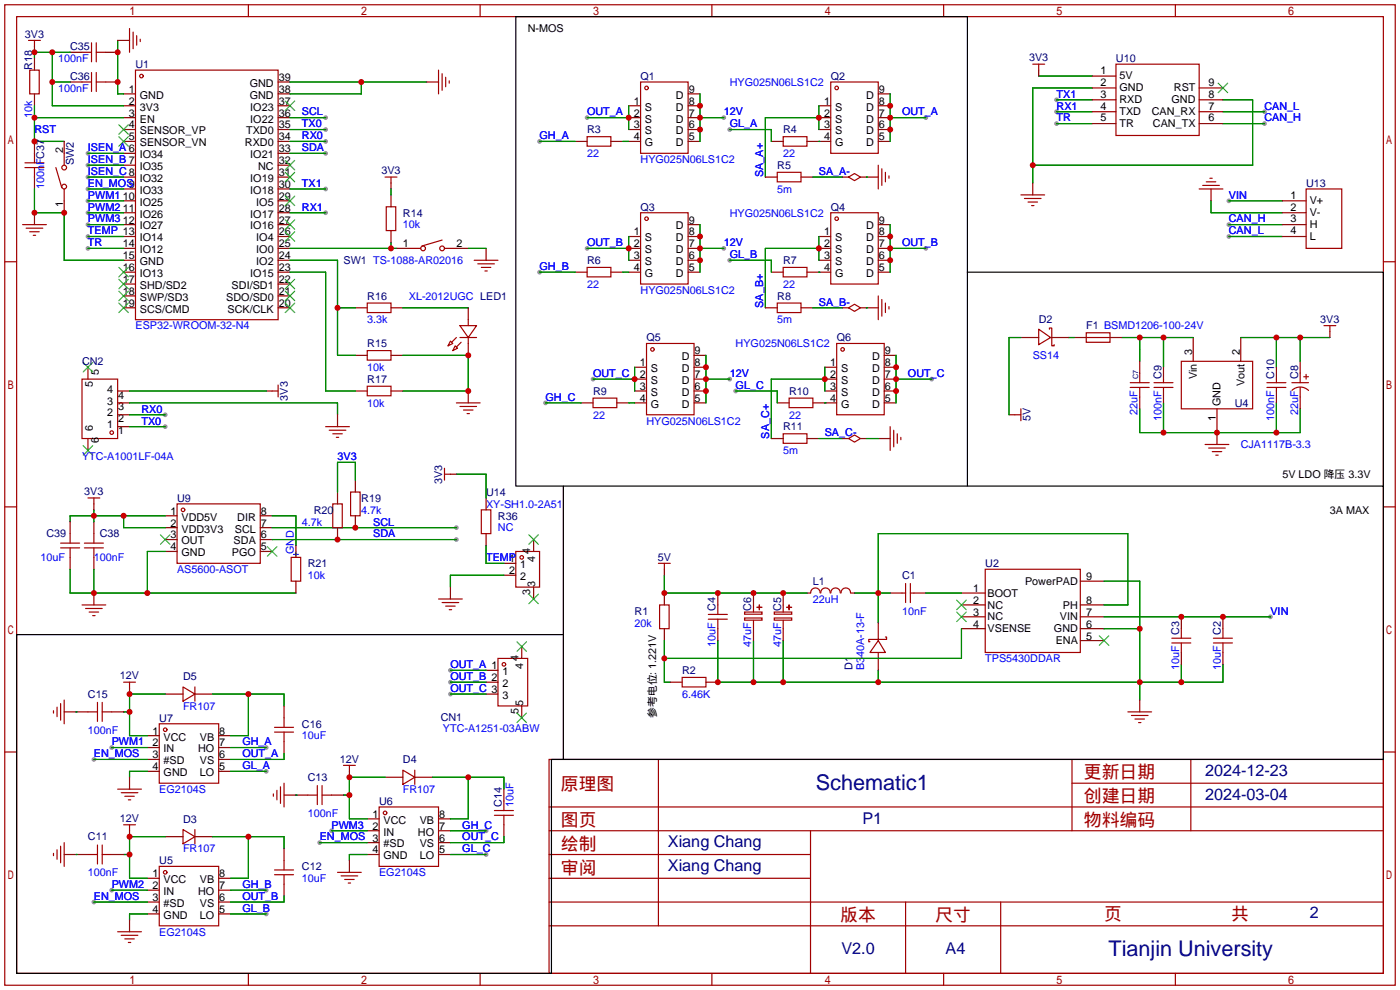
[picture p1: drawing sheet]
<svg xmlns="http://www.w3.org/2000/svg" width="299mm" height="212mm" viewBox="0 0 299 212" stroke-linecap="round" stroke-linejoin="round" font-family="sans-serif">
<g fill="#999">
<circle cx="271.5" cy="131.8" r=".51"/>
<circle cx="56.9" cy="190.2" r=".51"/>
<circle cx="56.9" cy="159.8" r=".51"/>
<circle cx="103.9" cy="177.5" r=".51"/>
<circle cx="56.9" cy="164.8" r=".51"/>
<circle cx="56.9" cy="195.3" r=".51"/>
<circle cx="103.9" cy="182.6" r=".51"/>
<circle cx="154.7" cy="25.1" r=".51"/>
<circle cx="197.9" cy="25.1" r=".51"/>
<circle cx="125.5" cy="25.1" r=".51"/>
<circle cx="115.3" cy="30.2" r=".51"/>
<circle cx="156" cy="27.7" r=".51"/>
<circle cx="154.7" cy="53.1" r=".51"/>
<circle cx="197.9" cy="53.1" r=".51"/>
<circle cx="125.5" cy="53.1" r=".51"/>
<circle cx="115.3" cy="58.2" r=".51"/>
<circle cx="156" cy="55.6" r=".51"/>
<circle cx="156" cy="81" r=".51"/>
<circle cx="199.1" cy="81" r=".51"/>
<circle cx="126.7" cy="81" r=".51"/>
<circle cx="116.6" cy="86.1" r=".51"/>
<circle cx="157.2" cy="83.6" r=".51"/>
<circle cx="96.3" cy="143.3" r=".51"/>
<circle cx="96.3" cy="145.8" r=".51"/>
<circle cx="96.3" cy="148.3" r=".51"/>
<circle cx="18.8" cy="37.8" r=".51"/>
<circle cx="18.8" cy="35.3" r=".51"/>
<circle cx="18.8" cy="32.8" r=".51"/>
<circle cx="20.1" cy="162.3" r=".51"/>
<circle cx="20.1" cy="192.8" r=".51"/>
<circle cx="68.3" cy="180.1" r=".51"/>
<circle cx="18.8" cy="40.4" r=".51"/>
<circle cx="18.8" cy="42.9" r=".51"/>
<circle cx="18.8" cy="45.5" r=".51"/>
<circle cx="18.8" cy="48" r=".51"/>
<circle cx="23.9" cy="159.8" r=".51"/>
<circle cx="23.9" cy="190.2" r=".51"/>
<circle cx="70.9" cy="177.5" r=".51"/>
<circle cx="69.6" cy="30.2" r=".51"/>
<circle cx="69.6" cy="27.7" r=".51"/>
<circle cx="69.6" cy="25.1" r=".51"/>
<circle cx="69.6" cy="32.8" r=".51"/>
<circle cx="97.5" cy="112.8" r=".51"/>
<circle cx="97.5" cy="115.3" r=".51"/>
<circle cx="69.6" cy="45.5" r=".51"/>
<circle cx="69.6" cy="40.4" r=".51"/>
<circle cx="18.8" cy="53.1" r=".51"/>
<circle cx="35.3" cy="88.6" r=".51"/>
<circle cx="35.3" cy="91.2" r=".51"/>
<circle cx="18.8" cy="50.5" r=".51"/>
<circle cx="262.6" cy="42.9" r=".51"/>
<circle cx="262.6" cy="50.5" r=".51"/>
<circle cx="262.6" cy="48" r=".51"/>
<circle cx="270.3" cy="23.9" r=".51"/>
<circle cx="270.3" cy="26.4" r=".51"/>
<circle cx="225.8" cy="21.3" r=".51"/>
<circle cx="225.8" cy="23.9" r=".51"/>
<circle cx="225.8" cy="26.4" r=".51"/>
</g>
<g fill="none" stroke="#a10000" stroke-width=".25">
<path d="M1 1h297.2v209.6h-297.2zM3.6 3.6h292.1v204.4h-292.1zM6.1 8.6h2.5M6.3 15h2.1v5.1h-2.1zM7.4 8.6v1.3M17.5 11.2h2.1M17.5 17.5h2.1M19.6 9.1v4.1M19.6 15.5v4.1M20.6 11.2h2M20.6 9.1v4.1M20.6 15.5v4.1"/>
<path d="M20.6 17.5h2M27.7 6.1v5.1M28.4 6.9v3.5M29 15h30.4v53.3h-30.4zM29.2 7.6v2.1M30 8.4v.5M53.1 1v2.6M93.7 15v5.1M94.5 15.7v3.6M95.2 16.5v2M96 17.3v.5M102.6 1v2.6"/>
<path d="M136.9 17.5h10.2v15.3h-10.2zM152.1 1v2.6M177.5 17.5h10.2v15.3h-10.2zM201.7 1v2.6M220.7 13.7h2.6M222 13.7v1.3M238.5 13.7h17.8v15.3h-17.8zM251.2 1v2.6M5.3 35.8h4.1M5.3 34.8h4.1M7.4 32.8v2M7.4 35.8v2"/>
<path d="M11.9 35.8l1.3 4.3M13.7 32.8v2.5M82.3 37.8h2.5M83.6 37.8v1.3M125.5 29.2h5.1v2h-5.1zM166.1 36.8h5.1v2.1h-5.1zM167.4 29.2h5.1v2h-5.1zM181.4 37.8l1.2-.7 1.3 .7-1.3 .8zM187.7 35.3v5.1M188.5 36.1v3.5M189.2 36.8v2.1M190 37.6v.5"/>
<path d="M257 39.6h3.6M257.8 38.9h2M258.6 38.1h.5M1 55.9h2.6M4.8 48h5.1M5.6 48.8h3.5M6.3 49.5h2.1M7.1 50.3h.5M13.7 40.4v2.5M82.5 44.2h2.1v5.1h-2.1zM87.4 53.1h2.5M94.5 51.3l-4.3 1.3"/>
<path d="M95 53.1h2.5M101.3 55.6h5.1M102.1 56.4h3.6M102.9 57.2h2M103.6 57.9h.5M125.5 57.2h5.1v2h-5.1zM136.9 45.5h10.2v15.2h-10.2zM167.4 57.2h5.1v2h-5.1zM177.5 45.5h10.2v15.2h-10.2zM218.2 41.7h5.1M218.9 42.4h3.6M219.7 43.2h2"/>
<path d="M220.5 43.9h.5M256.3 40.4h5.1M279.1 40.4h7.7v12.7h-7.7zM295.7 55.9h2.5M78.5 74.9h5.1v2.1h-5.1zM78.5 64.8h5.1v2h-5.1zM96.3 72.9l.5 .5-1 .5zM97.3 73.9l.5 .5-1 .5zM97.5 72.1l-1 1.1M98.3 69.6h3.6l-1.8 2.5zM98.3 72.1h3.6M98.6 73.2l-1.1 1"/>
<path d="M100.1 68.3v1.3M100.1 72.1v1.3M138.2 73.4h10.1v15.2h-10.1zM166.1 64.8h5.1v2h-5.1zM178.8 73.4h10.2v15.2h-10.2zM181.4 65.8l1.2-.8 1.3 .8-1.3 .7zM187.7 63.2v5.1M188.5 64v3.6M189.2 64.8v2M190 65.5v.5M222 70.4l2.5 1.7-2.5 1.6zM224.3 70.4v-.3h.5v3.8h.5v-.2"/>
<path d="M232.2 71.1h5v2.1h-5zM232.2 72.1h5M243.6 79.8v2M252.5 77.2h15.2v10.2h-15.2zM277.9 79.8v2M283 69.6h2.5M284.2 69.6v1.3M17.5 81h7.6v12.7h-7.6zM58.2 83.6h1.2M59.4 82.3v2.5M69.6 91.2h5.1M70.4 91.9h3.5"/>
<path d="M71.1 92.7h2.1M71.9 93.5h.5M78.5 82.5h5.1v2.1h-5.1zM97.5 86.1h5.1M98.3 86.9h3.6M99.1 87.6h2M99.8 88.4h.5M126.7 85.1h5.1v2h-5.1zM167.4 92.7h5.1v2h-5.1zM168.7 85.1h5v2h-5zM181.4 93.7l1.2-.7 1.3 .7-1.3 .8zM190.2 91.2v5.1"/>
<path d="M191 91.9v3.6M191.8 92.7v2M192.5 93.5v.5M216.9 88.6h1.3M218.2 87.4v2.5M241.6 81.8h4M241.6 82.8h4M243.6 82.8v2M246.6 81.8h4.1M246.6 82.8h4.1M248.7 81v.8M248.7 82.8v.8"/>
<path d="M257.6 95h5M258.3 95.8h3.6M259.1 96.5h2M259.8 97.3h.5M270.8 81.8h4M270.8 82.8h4M272.8 81v.8M272.8 82.8v.8M276.1 81.8h3.6M276.1 83.4a2.54 2.54 0 0 1 3.6 0M277.9 82.8v2M278.6 80.5h1.1"/>
<path d="M279.1 80v1M1 108.3h2.6M13 117.1h4M13 116.1h4M15 114v2.1M15 117.1v2M18 117.1h4.1M18 116.1h4.1M18.8 106.4h2.5M20.1 106.4v1.3M20.1 114v2.1M20.1 117.1v2"/>
<path d="M37.8 107.7h17.8v12.7h-17.8zM62.2 119.1h2.1v5.1h-2.1zM71.1 107.7h2.1v5.1h-2.1zM74.9 105.2h2.1v5h-2.1zM95 100.1v2.5M95 101.3h1.3M102.9 109h2v5h-2zM110.2 117.9h5.1v7.6h-5.1zM295.7 108.3h2.5M17.5 129.3h5.1M18.3 130h3.5M19 130.8h2.1"/>
<path d="M19.8 131.6h.5M93.7 128h5.1M94.5 128.8h3.5M95.2 129.5h2.1M96 130.3h.5M140.7 120.4h2.6M141 129.3h2v5.1h-2zM142 120.4v1.3M151.4 132.3h4M151.4 131.3h4M153.4 129.3v2M153.4 132.3v2.1"/>
<path d="M159.1 130.8h3.8v.5h-3.8zM159.1 132.1h3.8v.4h-3.8zM161 129.3v1.5M161 132.6v1.8M161.8 129.8h1zM162.3 129.3v1zM165.5 130.8h3.7v.5h-3.7zM165.5 132.1h3.7v.4h-3.7zM167.4 129.3v1.5M167.4 132.6v1.8M168.1 129.8h1.1zM168.6 129.3l.1 1z"/>
<path d="M173.3 126.7a1.01 1.01 0 0 1 1-1.1 1.01 1.01 0 0 1 1 1.1M175.4 126.7a1.01 1.01 0 0 1 1-1.1 1.01 1.01 0 0 1 1 1.1M177.6 126.7a1.01 1.01 0 0 1 1-1.1 1.01 1.01 0 0 1 1 1.1M179.8 126.7a1.01 1.01 0 0 1 1-1.1 1.01 1.01 0 0 1 1 1.1M187.7 136.9l1.5 2.5h-3.3zM189.2 136.1h.3v.6h-3.8v.5h.2M192.8 126.7h.7M193.5 124.7v4.1M194.6 124.7v4.1M194.6 126.7h.7M210.6 121.7h20.3v17.7h-20.3zM250.4 137.4h4.1"/>
<path d="M250.4 136.4h4.1M252.5 134.4v2M252.5 137.4v2M259.3 137.4h4.1M259.3 136.4h4.1M261.4 134.4v2M261.4 137.4v2M11.4 151.9v.5M12.2 151.1v2.1M13 150.4v3.5M13.7 149.6v5.1M18.8 152.1h2"/>
<path d="M20.8 150.1v4.1M21.8 152.1h2.1M21.8 150.1v4.1M26.4 145.8h2.6M27.7 145.8v1.3M34 154.7h12.7v12.7h-12.7zM39.1 146.8l2.6 1.5-2.6 1.6zM41.7 146.8v3.1M58.7 156.5h4M58.7 155.4h4M60.7 153.4v2M60.7 156.5v2"/>
<path d="M106.4 140.7h6.4v10.2h-6.4zM145.8 144.8h5.1v2h-5.1zM241 152.1h5.1M241.8 152.9h3.6M242.6 153.7h2M243.3 154.4h.5M1 160.7h2.6M25.1 168.7h5.1M25.9 169.4h3.6M26.4 176.3h2.6M26.7 170.2h2M27.4 170.9h.5"/>
<path d="M27.7 176.3v1.2M39.1 177.3l2.6 1.5-2.6 1.5zM41.7 177.3v3M58.4 169.7v.5M59.2 168.9v2M59.9 168.1v3.6M60.7 167.4v5.1M65.8 169.9h2M67.8 167.9v4.1M68.8 169.9h2.1M68.8 167.9v4.1M73.4 163.6h2.5"/>
<path d="M74.7 163.6v1.2M81 172.5h12.7v12.7h-12.7zM86.1 164.6l2.5 1.5-2.5 1.5zM88.6 164.6v3M105.7 174.2h4M105.7 173.2h4M107.7 171.2v2M107.7 174.2v2.1M117.3 162.3h178.4v45.7h-178.4zM117.3 177.5h178.4M117.3 172.5h178.4M140.7 162.3v35.6"/>
<path d="M173.2 177.5v30.5M229.1 162.3v15.2M229.1 167.4h66.6M254.5 162.3v15.2M295.7 160.7h2.5M11.4 182.4v.5M12.2 181.6v2M13 180.8v3.6M13.7 180.1v5.1M18.8 182.6h2M20.8 180.6v4.1M21.8 182.6h2.1"/>
<path d="M21.8 180.6v4.1M25.1 199.1h5.1M25.9 199.9h3.6M34 185.2h12.7v12.7h-12.7zM58.7 186.9h4M58.7 185.9h4M60.7 183.9v2M60.7 186.9v2.1M72.1 186.4h5.1M72.9 187.2h3.6M73.7 188h2M74.4 188.7h.5"/>
<path d="M117.3 182.6h55.9M117.3 197.9h178.4M117.3 192.8h178.4M117.3 187.7h55.9M193.5 192.8v15.2M213.9 192.8v15.2M26.7 200.7h2M27.4 201.4h.5M53.1 208v2.6M102.6 208v2.6M152.1 208v2.6M201.7 208v2.6"/>
<path d="M251.2 208v2.6"/>
<circle cx="30.2" cy="16.3" r=".38"/>
<circle cx="138.2" cy="18.8" r=".38"/>
<circle cx="178.8" cy="18.8" r=".38"/>
<circle cx="13.7" cy="35.8" r=".51"/>
<circle cx="13.7" cy="39.9" r=".51"/>
<circle cx="90.4" cy="53.1" r=".51"/>
<circle cx="94.5" cy="53.1" r=".51"/>
<circle cx="138.2" cy="46.7" r=".38"/>
<circle cx="178.8" cy="46.7" r=".38"/>
<circle cx="139.4" cy="74.7" r=".38"/>
<circle cx="180.1" cy="74.7" r=".38"/>
<circle cx="23.9" cy="92.5" r=".38"/>
<circle cx="39.1" cy="109" r=".38"/>
<circle cx="111.5" cy="119.1" r=".38"/>
<circle cx="35.3" cy="156" r=".38"/>
<circle cx="107.7" cy="142" r=".38"/>
<circle cx="82.3" cy="173.7" r=".38"/>
<circle cx="35.3" cy="186.4" r=".38"/>
</g>
<path d="M62.7 118.5h1.1M63.2 118v1" fill="none" stroke="#00f" stroke-width=".25"/>
<g fill="none" stroke="#870000" stroke-width=".25">
<path d="M7.4 9.9v1.3M7.4 12.4v2.6M15 17.5h2.5M15 11.2h2.5M22.6 17.5h2.5M22.6 11.2h2.5M25.1 8.6h2.6M59.4 17.5h2.6M91.2 17.5h2.5M222 15v1.3M233.4 16.3h5.1M233.4 18.8h5.1"/>
<path d="M256.3 18.8h5.1M7.4 20.1v2.5M7.4 30.2v2.6M7.4 37.8v2.6M13.7 30.2v2.6M26.4 20.1h2.6M26.4 22.6h2.6M26.4 25.1h2.6M26.4 27.7h2.6M26.4 30.2h2.6M26.4 32.8h2.6M26.4 35.3h2.6"/>
<path d="M26.4 37.8h2.6M59.4 20.1h2.6M59.4 22.6h2.6M59.4 25.1h2.6M59.4 27.7h2.6M59.4 30.2h2.6M59.4 32.8h2.6M59.4 35.3h2.6M59.4 37.8h2.6M83.6 39.1v1.3M122.9 30.2h2.6M130.6 30.2h2.5"/>
<path d="M134.4 22.6h2.5M134.4 25.1h2.5M134.4 27.7h2.5M134.4 30.2h2.5M147.1 20.1h2.5M147.1 22.6h2.5M147.1 25.1h2.5M147.1 27.7h2.5M147.1 30.2h2.5M163.6 37.8h2.5M164.8 30.2h2.6M171.2 37.8h2.5"/>
<path d="M172.5 30.2h5M175 22.6h2.5M175 25.1h2.5M175 27.7h2.5M180.1 37.8h1.3M183.9 37.8h3.8M187.7 20.1h2.5M187.7 22.6h2.5M187.7 25.1h2.5M187.7 27.7h2.5M187.7 30.2h2.5M220.7 39.1v2.6"/>
<path d="M233.4 21.3h5.1M233.4 23.9h5.1M233.4 26.4h5.1M256.3 21.3h5.1M256.3 23.9h5.1M256.3 26.4h5.1M7.4 45.5v2.5M13.7 42.9v2.6M26.4 40.4h2.6M26.4 42.9h2.6M26.4 45.5h2.6M26.4 48h2.6"/>
<path d="M26.4 50.5h2.6M26.4 53.1h2.6M26.4 55.6h2.6M26.4 58.2h2.6M59.4 40.4h2.6M59.4 42.9h2.6M59.4 45.5h2.6M59.4 48h2.6M59.4 50.5h2.6M59.4 53.1h2.6M59.4 55.6h2.6M59.4 58.2h2.6"/>
<path d="M83.6 41.7v2.5M83.6 49.3v2.5M84.8 53.1h2.6M97.5 53.1h2.6M103.9 53.1v2.5M122.9 58.2h2.6M130.6 58.2h2.5M134.4 50.5h2.5M134.4 53.1h2.5M134.4 55.6h2.5M134.4 58.2h2.5M147.1 48h2.5"/>
<path d="M147.1 50.5h2.5M147.1 53.1h2.5M147.1 55.6h2.5M147.1 58.2h2.5M164.8 58.2h2.6M172.5 58.2h5M175 50.5h2.5M175 53.1h2.5M175 55.6h2.5M187.7 48h2.5M187.7 50.5h2.5M187.7 53.1h2.5"/>
<path d="M187.7 55.6h2.5M187.7 58.2h2.5M258.8 40.4v2.5M274.1 42.9h5M274.1 45.5h5M274.1 48h5M274.1 50.5h5M18.8 78.5v2.5M26.4 60.7h2.6M26.4 63.2h2.6M26.4 65.8h2.6M59.4 60.7h2.6"/>
<path d="M59.4 63.2h2.6M59.4 65.8h2.6M75.9 65.8h2.6M75.9 75.9h2.6M83.6 65.8h2.5M83.6 75.9h2.5M100.1 65.8v2.5M100.1 73.4v2.5M135.6 78.5h2.6M148.3 75.9h2.6M148.3 78.5h2.6M163.6 65.8h2.5"/>
<path d="M171.2 65.8h2.5M176.3 78.5h2.5M180.1 65.8h1.3M183.9 65.8h3.8M189 75.9h2.5M189 78.5h2.5M218.2 72.1h3.8M224.5 72.1h3.8M229.6 72.1h2.6M237.2 72.1h2.6M243.6 77.2v2.6M248.7 78.5v2.5"/>
<path d="M255 72.1v5.1M265.2 72.1v5.1M272.8 78.5v2.5M277.9 77.2v2.6M284.2 70.9v1.2M18.8 93.7v2.6M25.1 88.6h2.6M25.1 83.6h2.6M25.1 86.1h2.6M25.1 91.2h2.6M56.9 83.6h1.3M72.1 88.6v2.6"/>
<path d="M75.9 83.6h2.6M83.6 83.6h2.5M100.1 83.6v2.5M124.2 86.1h2.5M131.8 86.1h2.6M135.6 81h2.6M135.6 83.6h2.6M135.6 86.1h2.6M148.3 81h2.6M148.3 83.6h2.6M148.3 86.1h2.6M164.8 93.7h2.6"/>
<path d="M166.1 86.1h2.6M172.5 93.7h2.5M173.7 86.1h5.1M176.3 81h2.5M176.3 83.6h2.5M180.1 93.7h1.3M183.9 93.7h1.3M187.7 93.7h2.5M189 81h2.5M189 83.6h2.5M189 86.1h2.5M215.6 88.6h1.3"/>
<path d="M243.6 84.8v2.6M248.7 83.6v2.5M260.1 87.4v7.6M272.8 83.6v2.5M277.9 84.8v2.6M15 111.5v2.5M15 119.1v2.6M20.1 107.7v1.3M20.1 111.5v2.5M20.1 119.1v2.6M35.3 110.2h2.5M35.3 112.8h2.5"/>
<path d="M35.3 115.3h2.5M35.3 117.9h2.5M55.6 110.2h2.6M55.6 112.8h2.6M55.6 115.3h2.6M55.6 117.9h2.6M63.2 116.6v2.5M72.1 105.2v2.5M72.1 112.8v2.5M75.9 102.6v2.6M75.9 110.2v2.6M96.3 101.3h1.2"/>
<path d="M103.9 106.4v2.6M103.9 114v2.6M114 115.3v2.6M20.1 126.7v2.6M63.2 124.2v2.5M96.3 125.5v2.5M107.7 120.4h2.5M107.7 122.9h2.5M111.5 138.2v2.5M114 125.5v2.5M142 121.7v1.2M142 126.7v2.6"/>
<path d="M142 134.4v2.5M153.4 126.7v2.6M153.4 134.4v2.5M161 126.7v2.6M161 134.4v2.5M167.4 126.7v2.6M167.4 134.4v2.5M172.5 126.7h.7M181.9 126.7h.7M187.7 133.1v3.8M187.7 139.4v3.9M190.2 126.7h2.6"/>
<path d="M195.3 126.7h2.6M205.5 126.7h5.1M205.5 129.3h5.1M205.5 131.8h5.1M205.5 134.4h5.1M230.9 129.3h5.1M230.9 131.8h5.1M230.9 134.4h5.1M230.9 136.9h5.1M230.9 124.2h5.1M252.5 131.8v2.6M252.5 139.4v2.6"/>
<path d="M261.4 131.8v2.6M261.4 139.4v2.6M13.7 152.1h5.1M23.9 152.1h2.5M27.7 147.1v1.2M31.5 157.2h2.5M31.5 159.8h2.5M35.3 148.3h3.8M41.7 148.3h3.8M46.7 157.2h2.6M46.7 159.8h2.6M60.7 150.9v2.5"/>
<path d="M60.7 158.5v2.5M103.9 145.8h2.5M103.9 148.3h2.5M103.9 143.3h2.5M111.5 150.9v2.5M143.3 145.8h2.5M150.9 145.8h2.5M243.6 149.6v2.5M27.7 166.1v2.6M27.7 177.5v1.3M31.5 162.3h2.5M31.5 164.8h2.5"/>
<path d="M35.3 178.8h3.8M41.7 178.8h3.8M46.7 162.3h2.6M46.7 164.8h2.6M60.7 169.9h5.1M70.9 169.9h2.5M74.7 164.8v1.3M78.5 175h2.5M78.5 177.5h2.5M82.3 166.1h3.8M88.6 166.1h3.9M93.7 175h2.6"/>
<path d="M93.7 177.5h2.6M107.7 168.7v2.5M107.7 176.3v2.5M13.7 182.6h5.1M23.9 182.6h2.5M27.7 196.6v2.5M31.5 187.7h2.5M31.5 190.2h2.5M31.5 192.8h2.5M31.5 195.3h2.5M46.7 187.7h2.6M46.7 190.2h2.6"/>
<path d="M46.7 192.8h2.6M46.7 195.3h2.6M60.7 181.4v2.5M60.7 189v2.5M74.7 183.9v2.5M78.5 182.6h2.5M78.5 180.1h2.5M93.7 182.6h2.6M93.7 180.1h2.6"/>
</g>
<g fill="none" stroke="#3c3" stroke-width=".25">
<path d="M260.3 17.8l2.1 2M262.4 17.8l-2.1 2M25.4 26.7l2 2M25.4 29.2l2 2M27.4 26.7l-2 2M27.4 29.2l-2 2M61 36.8l2 2.1M61 34.3l2 2M61 21.6l2 2M63 21.6l-2 2M63 36.8l-2 2.1M63 34.3l-2 2"/>
<path d="M25.4 57.2l2 2M25.4 59.7l2 2M27.4 57.2l-2 2M27.4 59.7l-2 2M61 59.7l2 2M61 49.5l2 2.1M61 47l2 2M61 41.9l2 2M63 59.7l-2 2M63 49.5l-2 2.1M63 47l-2 2M63 41.9l-2 2"/>
<path d="M17.8 77.5l2 2M19.8 77.5l-2 2M25.4 62.2l2 2.1M25.4 64.8l2 2M27.4 62.2l-2 2.1M27.4 64.8l-2 2M61 64.8l2 2M61 62.2l2 2.1M63 64.8l-2 2M63 62.2l-2 2.1M17.8 95.2l2 2.1M19.8 95.2l-2 2.1"/>
<path d="M34.3 114.3l2 2M36.3 114.3l-2 2M57.1 116.8l2.1 2.1M59.2 116.8l-2.1 2.1M113 114.3l2.1 2M115.1 114.3l-2.1 2M110.5 137.2l2 2M112.5 137.2l-2 2M113 127l2.1 2M115.1 127l-2.1 2M204.5 128.3l2 2M204.5 130.8l2 2"/>
<path d="M206.5 128.3l-2 2M206.5 130.8l-2 2M234.9 135.9l2.1 2M237 135.9l-2.1 2M110.5 152.4l2 2M112.5 152.4l-2 2"/>
</g>
<g fill="none" stroke="#008700" stroke-width=".25">
<path d="M11.2 17.5h3.8M11.2 11.2v11.4h15.2M15 11.2h-7.6v1.2M25.1 8.6v11.5h1.3M62 17.5h29.2M77.2 17.5v2.6h-15.2M222 16.3h11.4M233.4 18.8h-12.7v20.3M7.4 25.1h19M7.4 22.6v7.6h6.3M18.8 37.8h7.6M18.8 35.3h7.6"/>
<path d="M18.8 32.8h7.6M62 25.1h7.6M62 30.2h7.6M62 27.7h7.6M62 32.8h7.6M115.3 30.2h7.6M125.5 25.1h8.9M133.1 30.2h1.3M134.4 22.6v5.1M149.6 25.1h5.1M149.6 20.1v10.1M156 27.7h8.8v2.5"/>
<path d="M173.7 37.8h6.4M175 30.2h.1M175 25.1h-11.4v12.7M175 22.6v5.1M185.2 37.8h.1M190.2 25.1h7.7M190.2 20.1v10.1M225.8 23.9h7.6M225.8 26.4h7.6M225.8 21.3h7.6M261.4 21.3h6.3v14h-47M261.4 23.9h8.9"/>
<path d="M261.4 26.4h8.9M7.4 40.4v5.1h6.3v10.1h12.7M18.8 53.1h7.6M18.8 45.5h7.6M18.8 40.4h7.6M18.8 42.9h7.6M18.8 48h7.6M18.8 50.5h7.6M62 53.1h22.8M62 58.2h7.6v25.4h6.3M62 55.6h10.1v20.3h3.8M62 45.5h7.6"/>
<path d="M62 40.4h7.6M83.6 40.4v1.3M83.6 51.8v1.3M100.1 53.1h3.8M115.3 58.2h7.6M125.5 53.1h8.9M133.1 58.2h1.3M134.4 50.5v5.1M149.6 48v10.2M149.6 53.1h5.1M156 55.6h8.8v2.6M175 58.2h.1"/>
<path d="M175 53.1h-11.4v12.7M175 50.5v5.1M190.2 48v10.2M190.2 53.1h7.7M258.8 42.9v2.6h15.3M262.6 42.9h11.5M262.6 48h11.5M262.6 50.5h11.5M72.1 65.8h3.8M86.1 75.9h14v7.7h-14M86.1 65.8h14M135.6 78.5v5.1"/>
<path d="M150.9 75.9v10.2M173.7 65.8h6.4M176.3 78.5v5.1M185.2 65.8h.1M191.5 75.9v10.2M218.2 72.1h-2.6v16.5M228.3 72.1h1.3M239.8 72.1h15.2M243.6 72.1v5.1M248.7 72.1v6.4M265.2 72.1h19M272.8 72.1v6.4"/>
<path d="M277.9 72.1v5.1M27.7 86.1h44.4v2.5M27.7 83.6h29.2M27.7 88.6h7.6M27.7 91.2h7.6M116.6 86.1h7.6M126.7 81h8.9M134.4 86.1h1.2M150.9 81h5.1M157.2 83.6h8.9v2.5M175 93.7h5.1M176.3 86.1h.1"/>
<path d="M176.3 81h-11.5v12.7M185.2 93.7h2.5M191.5 81h7.6M243.6 87.4v5.1h34.3v-5.1M248.7 86.1v6.4M272.8 86.1v6.4M20.1 109v2.5M26.4 110.2v2.6h8.9M35.3 110.2h-20.3v1.3M35.3 117.9h-3.8v8.8M58.2 110.2h5v6.4M58.2 112.8h39.3"/>
<path d="M58.2 115.3h39.3M75.9 102.6v-3.8h-3.8v6.4M97.5 101.3h6.4v5.1M103.9 116.6v3.8h3.8M15 121.7v5h48.2M20.1 121.7v5M107.7 122.9h-11.4v2.6M142 122.9v3.8h30.5M142 136.9v8.9h1.3M153.4 136.9v8.9h108v-3.8M161 136.9v8.9M167.4 136.9v8.9"/>
<path d="M182.6 126.7h7.6M197.9 126.7h7.6M205.5 134.4v6.3h-63.5M236 129.3h5v-15.3h-53.3v19.1M236 134.4h7.6M236 124.2h7.6v25.4M236 131.8h35.5M16.3 152.1h.1M23.9 159.8h7.6M26.4 152.1h1.3M35.3 148.3h-7.6v8.9h3.8M45.5 148.3h15.2v2.6"/>
<path d="M49.3 159.8h7.6M53.1 148.3v8.9h-3.8M96.3 145.8h7.6M96.3 148.3h7.6M96.3 143.3h7.6M187.7 143.3v2.5M252.5 142v3.8M20.1 162.3h11.4M31.5 164.8h-3.8v1.3M35.3 178.8h-7.6v8.9h3.8M45.5 178.8h15.2v2.6M49.3 164.8h7.6"/>
<path d="M53.1 178.8v8.9h-3.8M60.7 161v1.3h-11.4M63.2 169.9h.1M70.9 177.5h7.6M73.4 169.9h1.3M82.3 166.1h-7.6v8.9h3.8M92.5 166.1h15.2v2.6M96.3 177.5h7.6M100.1 166.1v8.9h-3.8M107.7 178.8v1.3h-11.4M16.3 182.6h.1M20.1 192.8h11.4"/>
<path d="M23.9 190.2h7.6M26.4 182.6h1.3M31.5 195.3h-3.8v1.3M49.3 195.3h7.6M49.3 190.2h7.6M60.7 191.5v1.3h-11.4M68.3 180.1h10.2M78.5 182.6h-3.8v1.3M96.3 182.6h7.6"/>
</g>
<path d="M206.8 58.2v-54.6h-96.6v100.3h10.2M120.4 103.9h175.3v58.4h-175.3zM206.8 103.9v-45.7h88.9v45.7M120.4 135.6h-116.8v72.4h114.3v-45.7h2.5" fill="none" stroke="#000" stroke-width=".25"/>
<path d="M119.1 199.1h52.1v7.7h-52.1z" fill="#fff" stroke="#fff" stroke-width=".25"/>
<g fill="#c00">
<circle cx="187.7" cy="126.7" r=".63"/>
<circle cx="243.6" cy="134.4" r=".63"/>
<circle cx="243.6" cy="145.8" r=".63"/>
<circle cx="252.5" cy="145.8" r=".63"/>
<circle cx="187.7" cy="145.8" r=".63"/>
<circle cx="153.4" cy="145.8" r=".63"/>
<circle cx="161" cy="145.8" r=".63"/>
<circle cx="167.4" cy="145.8" r=".63"/>
<circle cx="261.4" cy="131.8" r=".63"/>
<circle cx="252.5" cy="131.8" r=".63"/>
<circle cx="142" cy="126.7" r=".63"/>
<circle cx="153.4" cy="126.7" r=".63"/>
<circle cx="167.4" cy="126.7" r=".63"/>
<circle cx="161" cy="126.7" r=".63"/>
<circle cx="142" cy="140.7" r=".63"/>
<circle cx="260.1" cy="92.5" r=".63"/>
<circle cx="248.7" cy="92.5" r=".63"/>
<circle cx="272.8" cy="92.5" r=".63"/>
<circle cx="248.7" cy="72.1" r=".63"/>
<circle cx="243.6" cy="72.1" r=".63"/>
<circle cx="277.9" cy="72.1" r=".63"/>
<circle cx="272.8" cy="72.1" r=".63"/>
<circle cx="27.7" cy="178.8" r=".63"/>
<circle cx="27.7" cy="182.6" r=".63"/>
<circle cx="53.1" cy="178.8" r=".63"/>
<circle cx="74.7" cy="166.1" r=".63"/>
<circle cx="74.7" cy="169.9" r=".63"/>
<circle cx="100.1" cy="166.1" r=".63"/>
<circle cx="27.7" cy="148.3" r=".63"/>
<circle cx="27.7" cy="152.1" r=".63"/>
<circle cx="53.1" cy="148.3" r=".63"/>
<circle cx="149.6" cy="25.1" r=".63"/>
<circle cx="149.6" cy="22.6" r=".63"/>
<circle cx="149.6" cy="27.7" r=".63"/>
<circle cx="190.2" cy="25.1" r=".63"/>
<circle cx="190.2" cy="22.6" r=".63"/>
<circle cx="190.2" cy="27.7" r=".63"/>
<circle cx="134.4" cy="25.1" r=".63"/>
<circle cx="175" cy="25.1" r=".63"/>
<circle cx="149.6" cy="53.1" r=".63"/>
<circle cx="149.6" cy="50.5" r=".63"/>
<circle cx="149.6" cy="55.6" r=".63"/>
<circle cx="190.2" cy="53.1" r=".63"/>
<circle cx="190.2" cy="50.5" r=".63"/>
<circle cx="190.2" cy="55.6" r=".63"/>
<circle cx="134.4" cy="53.1" r=".63"/>
<circle cx="175" cy="53.1" r=".63"/>
<circle cx="150.9" cy="81" r=".63"/>
<circle cx="150.9" cy="78.5" r=".63"/>
<circle cx="150.9" cy="83.6" r=".63"/>
<circle cx="191.5" cy="81" r=".63"/>
<circle cx="191.5" cy="78.5" r=".63"/>
<circle cx="191.5" cy="83.6" r=".63"/>
<circle cx="135.6" cy="81" r=".63"/>
<circle cx="176.3" cy="81" r=".63"/>
<circle cx="83.6" cy="53.1" r=".63"/>
<circle cx="72.1" cy="65.8" r=".63"/>
<circle cx="100.1" cy="83.6" r=".63"/>
<circle cx="100.1" cy="75.9" r=".63"/>
<circle cx="77.2" cy="17.5" r=".63"/>
<circle cx="25.1" cy="11.2" r=".63"/>
<circle cx="25.1" cy="17.5" r=".63"/>
<circle cx="11.2" cy="11.2" r=".63"/>
<circle cx="7.4" cy="11.2" r=".63"/>
<circle cx="11.2" cy="17.5" r=".63"/>
<circle cx="7.4" cy="25.1" r=".63"/>
<circle cx="7.4" cy="30.2" r=".63"/>
<circle cx="13.7" cy="45.5" r=".63"/>
<circle cx="7.4" cy="45.5" r=".63"/>
<circle cx="20.1" cy="110.2" r=".63"/>
<circle cx="26.4" cy="110.2" r=".63"/>
<circle cx="75.9" cy="112.8" r=".63"/>
<circle cx="72.1" cy="115.3" r=".63"/>
<circle cx="20.1" cy="126.7" r=".63"/>
<circle cx="31.5" cy="126.7" r=".63"/>
<circle cx="220.7" cy="35.3" r=".63"/>
</g>
<g font-size="4.6" fill="#000080">
<text x="174.4" y="168.8">Schematic1</text>
<text x="236.9" y="204.3">Tianjin University</text>
</g>
<g font-size="3.8" fill="#a00000">
<text x="231.6" y="166.4">更新日期</text>
<text x="119.9" y="168.9">原理图</text>
<text x="231.6" y="171.5">创建日期</text>
<text x="119.9" y="176.5">图页</text>
<text x="231.6" y="176.5">物料编码</text>
<text x="119.9" y="181.6">绘制</text>
<text x="119.9" y="186.7">审阅</text>
<text x="179.6" y="196.9">版本</text>
<text x="199.9" y="196.9">尺寸</text>
<text x="236" y="196.6">页</text>
<text x="263.1" y="196.6">共</text>
</g>
<g font-size="3.5" fill="#000080">
<text x="257.6" y="165.9">2024-12-23</text>
<text x="257.6" y="171">2024-03-04</text>
<text x="184.3" y="176">P1</text>
<text x="142.7" y="181.1">Xiang Chang</text>
<text x="142.7" y="186.2">Xiang Chang</text>
<text x="280" y="196.1">2</text>
<text x="179.8" y="204">V2.0</text>
<text x="202.1" y="204">A4</text>
</g>
<g font-size="2.3" fill="#000080">
<text x="5.3" y="8.1">3V3</text>
<text x="15" y="10.7">C35</text>
<text x="6.9" y="15" transform="rotate(-90 6.9 15)">R18</text>
<text x="15" y="17.1">C36</text>
<text x="29" y="14.5">U1</text>
<text x="136.9" y="17.1">Q1</text>
<text x="177.5" y="17.1">Q2</text>
<text x="219.9" y="13.1">3V3</text>
<text x="238.5" y="13.3">U10</text>
<text x="125.5" y="28.5">R3</text>
<text x="167.4" y="28.5">R4</text>
<text x="15.8" y="35.3" transform="rotate(-90 15.8 35.3)">SW2</text>
<text x="81.5" y="37.3">3V3</text>
<text x="166.1" y="36.1">R5</text>
<text x="279.1" y="39.9">U13</text>
<text x="86.1" y="46.3">R14</text>
<text x="136.9" y="45">Q3</text>
<text x="177.5" y="45">Q4</text>
<text x="73.4" y="56.4">SW1 TS-1088-AR02016</text>
<text x="125.5" y="56.4">R6</text>
<text x="167.4" y="56.4">R7</text>
<text x="78.5" y="64.1">R16</text>
<text x="166.1" y="64.1">R8</text>
<text x="222" y="69.1">D2</text>
<text x="232.2" y="70.4">F1 BSMD1206-100-24V</text>
<text x="282.2" y="69">3V3</text>
<text x="78.5" y="74.2">R15</text>
<text x="138.2" y="72.9">Q5</text>
<text x="178.8" y="72.9">Q6</text>
<text x="17.5" y="78">CN2</text>
<text x="78.5" y="81.8">R17</text>
<text x="248.2" y="81" transform="rotate(-90 248.2 81)">C9</text>
<text x="272.3" y="81" transform="rotate(-90 272.3 81)">C10</text>
<text x="277.4" y="81" transform="rotate(-90 277.4 81)">C8</text>
<text x="61.5" y="85.6" transform="rotate(-90 61.5 85.6)">3V3</text>
<text x="126.7" y="84.4">R9</text>
<text x="168.7" y="84.4">R10</text>
<text x="263.9" y="86.9">U4</text>
<text x="167.4" y="92">R11</text>
<text x="220.3" y="90.1" transform="rotate(-90 220.3 90.1)">5V</text>
<text x="18" y="105.8">3V3</text>
<text x="37.8" y="107.2">U9</text>
<text x="77.2" y="107.2">R19</text>
<text x="94.5" y="103.4" transform="rotate(-90 94.5 103.4)">3V3</text>
<text x="103.9" y="106">U14</text>
<text x="67.1" y="109.8">R20</text>
<text x="106.4" y="111">R36</text>
<text x="9.9" y="114.9">C39</text>
<text x="21.3" y="114.9">C38</text>
<text x="140.6" y="119.8">5V</text>
<text x="65.8" y="121.2">R21</text>
<text x="173.7" y="125">L1</text>
<text x="192.8" y="123.7">C1</text>
<text x="210.6" y="121.2">U2</text>
<text x="135.6" y="131.4">R1</text>
<text x="153" y="130.6" transform="rotate(-90 153 130.6)">C4</text>
<text x="160.6" y="130.6" transform="rotate(-90 160.6 130.6)">C6</text>
<text x="166.9" y="130.6" transform="rotate(-90 166.9 130.6)">C5</text>
<text x="252" y="135.6" transform="rotate(-90 252 135.6)">C3</text>
<text x="260.9" y="135.6" transform="rotate(-90 260.9 135.6)">C2</text>
<text x="182.2" y="143.3" transform="rotate(-90 182.2 143.3)">D1</text>
<text x="18.8" y="149.1">C15</text>
<text x="25.6" y="145.2">12V</text>
<text x="39.1" y="145.3">D5</text>
<text x="145.8" y="144.1">R2</text>
<text x="34" y="154.2">U7</text>
<text x="64.5" y="155.5">C16</text>
<text x="94.2" y="154">CN1</text>
<text x="65.8" y="166.9">C13</text>
<text x="72.6" y="163">12V</text>
<text x="86.1" y="163.1">D4</text>
<text x="81" y="172">U6</text>
<text x="107.2" y="172.5" transform="rotate(-90 107.2 172.5)">C14</text>
<text x="18.8" y="179.6">C11</text>
<text x="25.6" y="175.7">12V</text>
<text x="39.1" y="175.8">D3</text>
<text x="34" y="184.7">U5</text>
<text x="64.5" y="186">C12</text>
</g>
<g font-size="2.3">
<text x="112.8" y="6.9">N-MOS</text>
<text x="59.6" y="17.3">39</text>
<text x="235.2" y="15.8">1</text>
<text x="239.3" y="16.9">5V</text>
<text x="27.5" y="19.8">1</text>
<text x="27.5" y="22.4">2</text>
<text x="29.9" y="21.1">GND</text>
<text x="29.9" y="23.6">3V3</text>
<text x="53.4" y="21.1">GND</text>
<text x="53.4" y="18.6">GND</text>
<text x="53.5" y="23.6">IO23</text>
<text x="59.6" y="22.4">37</text>
<text x="59.6" y="19.8">38</text>
<text x="135.5" y="22.4">1</text>
<text x="137.8" y="23.6">S</text>
<text x="144.5" y="21.1">D</text>
<text x="144.5" y="23.6">D</text>
<text x="147.2" y="19.8">9</text>
<text x="147.2" y="22.4">8</text>
<text x="176.1" y="22.4">1</text>
<text x="178.5" y="23.6">S</text>
<text x="185.1" y="21.1">D</text>
<text x="185.1" y="23.6">D</text>
<text x="187.8" y="19.8">9</text>
<text x="187.8" y="22.4">8</text>
<text x="235.2" y="18.3">2</text>
<text x="235.2" y="20.9">3</text>
<text x="235.2" y="23.4">4</text>
<text x="239.3" y="19.5">GND</text>
<text x="239.3" y="22">RXD</text>
<text x="250.4" y="22">GND</text>
<text x="250.9" y="19.5">RST</text>
<text x="258.3" y="23.4">7</text>
<text x="258.3" y="20.9">8</text>
<text x="258.3" y="18.3">9</text>
<text x="27.5" y="24.9">3</text>
<text x="27.5" y="27.5">4</text>
<text x="27.5" y="30">5</text>
<text x="29.9" y="26.2">EN</text>
<text x="29.9" y="28.7">SENSOR_VP</text>
<text x="52.6" y="28.7">TXD0</text>
<text x="53.5" y="26.2">IO22</text>
<text x="59.6" y="30">34</text>
<text x="59.6" y="27.5">35</text>
<text x="59.6" y="24.9">36</text>
<text x="135.5" y="30">4</text>
<text x="135.5" y="27.5">3</text>
<text x="135.5" y="24.9">2</text>
<text x="137.8" y="28.7">S</text>
<text x="137.8" y="26.2">S</text>
<text x="144.5" y="26.2">D</text>
<text x="144.5" y="28.7">D</text>
<text x="147.2" y="24.9">7</text>
<text x="147.2" y="27.5">6</text>
<text x="147.2" y="30">5</text>
<text x="176.1" y="30">4</text>
<text x="176.1" y="27.5">3</text>
<text x="176.1" y="24.9">2</text>
<text x="178.5" y="28.7">S</text>
<text x="178.5" y="26.2">S</text>
<text x="185.1" y="26.2">D</text>
<text x="185.1" y="28.7">D</text>
<text x="187.8" y="24.9">7</text>
<text x="187.8" y="27.5">6</text>
<text x="187.8" y="30">5</text>
<text x="235.2" y="26">5</text>
<text x="239.3" y="24.6">TXD</text>
<text x="239.3" y="27.1">TR</text>
<text x="246.2" y="24.6">CAN_RX</text>
<text x="246.4" y="27.1">CAN_TX</text>
<text x="258.3" y="26">6</text>
<text x="13.5" y="32.8" transform="rotate(-90 13.5 32.8)">2</text>
<text x="29.9" y="31.3">SENSOR_VN</text>
<text x="29.9" y="33.8">IO34</text>
<text x="52.3" y="31.3">RXD0</text>
<text x="53.5" y="33.8">IO21</text>
<text x="59.6" y="35.1">32</text>
<text x="59.6" y="32.5">33</text>
<text x="137.8" y="31.3">G</text>
<text x="144.5" y="31.3">D</text>
<text x="178.5" y="31.3">G</text>
<text x="185.1" y="31.3">D</text>
<text x="29.9" y="36.3">IO35</text>
<text x="29.9" y="38.9">IO32</text>
<text x="29.9" y="41.4">IO33</text>
<text x="53.5" y="41.4">IO18</text>
<text x="53.5" y="38.9">IO19</text>
<text x="55.2" y="36.3">NC</text>
<text x="59.6" y="40.2">30</text>
<text x="59.6" y="37.6">31</text>
<text x="13.5" y="44.2" transform="rotate(-90 13.5 44.2)">1</text>
<text x="26.3" y="42.7">10</text>
<text x="26.3" y="45.2">11</text>
<text x="26.3" y="47.8">12</text>
<text x="29.9" y="44">IO25</text>
<text x="29.9" y="46.5">IO26</text>
<text x="53.5" y="46.5">IO17</text>
<text x="54.8" y="44">IO5</text>
<text x="59.6" y="47.8">27</text>
<text x="59.6" y="45.2">28</text>
<text x="59.6" y="42.7">29</text>
<text x="147.2" y="47.8">9</text>
<text x="187.8" y="47.8">9</text>
<text x="275.8" y="42.5">1</text>
<text x="275.8" y="45">2</text>
<text x="275.8" y="47.5">3</text>
<text x="279.9" y="43.6">V+</text>
<text x="279.9" y="46.2">V-</text>
<text x="26.3" y="52.9">14</text>
<text x="29.9" y="49">IO27</text>
<text x="29.9" y="51.6">IO14</text>
<text x="53.5" y="49">IO16</text>
<text x="54.8" y="51.6">IO4</text>
<text x="59.6" y="52.9">25</text>
<text x="59.6" y="50.3">26</text>
<text x="86.1" y="52.9">1</text>
<text x="97.5" y="52.9">2</text>
<text x="135.5" y="52.9">2</text>
<text x="135.5" y="50.3">1</text>
<text x="137.8" y="51.6">S</text>
<text x="144.5" y="49">D</text>
<text x="144.5" y="51.6">D</text>
<text x="147.2" y="50.3">8</text>
<text x="147.2" y="52.9">7</text>
<text x="176.1" y="52.9">2</text>
<text x="176.1" y="50.3">1</text>
<text x="178.5" y="51.6">S</text>
<text x="185.1" y="49">D</text>
<text x="185.1" y="51.6">D</text>
<text x="187.8" y="50.3">8</text>
<text x="187.8" y="52.9">7</text>
<text x="275.8" y="50.1">4</text>
<text x="279.9" y="48.7">H</text>
<text x="279.9" y="51.2">L</text>
<text x="26.3" y="55.4">15</text>
<text x="26.3" y="57.9">16</text>
<text x="29.9" y="54.1">IO12</text>
<text x="29.9" y="56.7">GND</text>
<text x="29.9" y="59.2">IO13</text>
<text x="53.5" y="59.2">IO15</text>
<text x="54.8" y="56.7">IO2</text>
<text x="54.8" y="54.1">IO0</text>
<text x="59.6" y="57.9">23</text>
<text x="59.6" y="55.4">24</text>
<text x="135.5" y="57.9">4</text>
<text x="135.5" y="55.4">3</text>
<text x="137.8" y="59.2">G</text>
<text x="137.8" y="56.7">S</text>
<text x="137.8" y="54.1">S</text>
<text x="144.5" y="54.1">D</text>
<text x="144.5" y="56.7">D</text>
<text x="144.5" y="59.2">D</text>
<text x="147.2" y="55.4">6</text>
<text x="147.2" y="57.9">5</text>
<text x="176.1" y="57.9">4</text>
<text x="176.1" y="55.4">3</text>
<text x="178.5" y="59.2">G</text>
<text x="178.5" y="56.7">S</text>
<text x="178.5" y="54.1">S</text>
<text x="185.1" y="54.1">D</text>
<text x="185.1" y="56.7">D</text>
<text x="185.1" y="59.2">D</text>
<text x="187.8" y="55.4">6</text>
<text x="187.8" y="57.9">5</text>
<text x="26.3" y="60.5">17</text>
<text x="26.3" y="63">18</text>
<text x="26.3" y="65.6">19</text>
<text x="29.9" y="61.7">SHD/SD2</text>
<text x="29.9" y="64.3">SWP/SD3</text>
<text x="48.4" y="64.3">SDO/SD0</text>
<text x="49.5" y="61.7">SDI/SD1</text>
<text x="59.6" y="65.6">20</text>
<text x="59.6" y="63">21</text>
<text x="59.6" y="60.5">22</text>
<text x="29.9" y="66.8">SCS/CMD</text>
<text x="48.6" y="66.8">SCK/CLK</text>
<text x="145.7" y="77">D</text>
<text x="148.5" y="75.7">9</text>
<text x="186.4" y="77">D</text>
<text x="189.1" y="75.7">9</text>
<text x="254.8" y="75.9" transform="rotate(-90 254.8 75.9)">3</text>
<text x="264.9" y="75.9" transform="rotate(-90 264.9 75.9)">2</text>
<text x="19.9" y="82.8" transform="rotate(-90 19.9 82.8)">5</text>
<text x="21.1" y="80.2" transform="rotate(-90 21.1 80.2)">5</text>
<text x="22.9" y="83.9">4</text>
<text x="136.8" y="83.3">3</text>
<text x="136.8" y="80.8">2</text>
<text x="136.8" y="78.3">1</text>
<text x="139.1" y="82.1">S</text>
<text x="139.1" y="79.5">S</text>
<text x="145.7" y="79.5">D</text>
<text x="145.7" y="82.1">D</text>
<text x="148.5" y="78.3">8</text>
<text x="148.5" y="80.8">7</text>
<text x="148.5" y="83.3">6</text>
<text x="177.4" y="83.3">3</text>
<text x="177.4" y="80.8">2</text>
<text x="177.4" y="78.3">1</text>
<text x="179.8" y="82.1">S</text>
<text x="179.8" y="79.5">S</text>
<text x="186.4" y="79.5">D</text>
<text x="186.4" y="82.1">D</text>
<text x="189.1" y="78.3">8</text>
<text x="189.1" y="80.8">7</text>
<text x="189.1" y="83.3">6</text>
<text x="255.8" y="81.1" transform="rotate(-90 255.8 81.1)">Vin</text>
<text x="266" y="82.5" transform="rotate(-90 266 82.5)">Vout</text>
<text x="22.9" y="89">2</text>
<text x="22.9" y="86.5">3</text>
<text x="25.3" y="87.7">3</text>
<text x="25.3" y="85.2">4</text>
<text x="136.8" y="85.9">4</text>
<text x="139.1" y="87.1">G</text>
<text x="139.1" y="84.6">S</text>
<text x="145.7" y="84.6">D</text>
<text x="145.7" y="87.1">D</text>
<text x="148.5" y="85.9">5</text>
<text x="177.4" y="85.9">4</text>
<text x="179.8" y="87.1">G</text>
<text x="179.8" y="84.6">S</text>
<text x="186.4" y="84.6">D</text>
<text x="186.4" y="87.1">D</text>
<text x="189.1" y="85.9">5</text>
<text x="259.9" y="89.9" transform="rotate(-90 259.9 89.9)">1</text>
<text x="260.9" y="86.9" transform="rotate(-90 260.9 86.9)">GND</text>
<text x="19.9" y="92.1" transform="rotate(-90 19.9 92.1)">6</text>
<text x="21.1" y="94.7" transform="rotate(-90 21.1 94.7)">6</text>
<text x="22.9" y="91.5">1</text>
<text x="25.3" y="92.8">1</text>
<text x="25.3" y="90.3">2</text>
<text x="274.1" y="102.2">5V LDO 降压 3.3V</text>
<text x="36.4" y="110">1</text>
<text x="36.4" y="112.5">2</text>
<text x="38.8" y="111.3">VDD5V</text>
<text x="38.8" y="113.8">VDD3V3</text>
<text x="50.2" y="113.8">SCL</text>
<text x="50.7" y="111.3">DIR</text>
<text x="55.8" y="112.5">7</text>
<text x="55.8" y="110">8</text>
<text x="284.2" y="109.8">3A MAX</text>
<text x="36.4" y="115.1">3</text>
<text x="36.4" y="117.6">4</text>
<text x="38.8" y="116.4">OUT</text>
<text x="38.8" y="118.9">GND</text>
<text x="49.6" y="118.9">PGO</text>
<text x="49.9" y="116.4">SDA</text>
<text x="55.8" y="117.6">5</text>
<text x="55.8" y="115.1">6</text>
<text x="113.3" y="118.3" transform="rotate(-90 113.3 118.3)">4</text>
<text x="108.8" y="120.2">1</text>
<text x="108.8" y="122.7">2</text>
<text x="111.2" y="121.4">1</text>
<text x="111.2" y="124">2</text>
<text x="114.3" y="125.5" transform="rotate(-90 114.3 125.5)">3</text>
<text x="114.3" y="120.1" transform="rotate(-90 114.3 120.1)">4</text>
<text x="219.1" y="125">PowerPAD</text>
<text x="232.2" y="124">9</text>
<text x="113.3" y="127.2" transform="rotate(-90 113.3 127.2)">3</text>
<text x="208" y="126.5">1</text>
<text x="208" y="129.1">2</text>
<text x="208" y="131.6">3</text>
<text x="211.1" y="127.5">BOOT</text>
<text x="211.1" y="130.1">NC</text>
<text x="227.2" y="130.1">PH</text>
<text x="232.2" y="131.6">7</text>
<text x="232.2" y="129.1">8</text>
<text x="208" y="134.1">4</text>
<text x="211.1" y="132.6">NC</text>
<text x="211.1" y="135.2">VSENSE</text>
<text x="225.2" y="135.2">GND</text>
<text x="225.6" y="137.7">ENA</text>
<text x="226.5" y="132.6">VIN</text>
<text x="232.2" y="136.7">5</text>
<text x="232.2" y="134.1">6</text>
<text x="110.8" y="141.2" transform="rotate(-90 110.8 141.2)">4</text>
<text x="111.8" y="143" transform="rotate(-90 111.8 143)">4</text>
<text x="107.4" y="144.3">1</text>
<text x="107.4" y="146.8">2</text>
<text x="107.4" y="149.4">3</text>
<text x="110.8" y="152.6" transform="rotate(-90 110.8 152.6)">5</text>
<text x="111.8" y="150.9" transform="rotate(-90 111.8 150.9)">5</text>
<text x="140.3" y="153.4" transform="rotate(-90 140.3 153.4)">参考电位: 1.221V</text>
<text x="32.6" y="157">1</text>
<text x="32.6" y="159.5">2</text>
<text x="35" y="158.3">VCC</text>
<text x="35" y="160.8">IN</text>
<text x="42.3" y="160.8">HO</text>
<text x="42.7" y="158.3">VB</text>
<text x="46.9" y="159.5">7</text>
<text x="46.9" y="157">8</text>
<text x="32.6" y="162.1">3</text>
<text x="32.6" y="164.6">4</text>
<text x="35" y="163.3">#SD</text>
<text x="35" y="165.9">GND</text>
<text x="42.7" y="165.9">LO</text>
<text x="42.7" y="163.3">VS</text>
<text x="46.9" y="164.6">5</text>
<text x="46.9" y="162.1">6</text>
<text x="79.6" y="174.8">1</text>
<text x="79.6" y="177.3">2</text>
<text x="82" y="176">VCC</text>
<text x="82" y="178.6">IN</text>
<text x="89.3" y="178.6">HO</text>
<text x="89.7" y="176">VB</text>
<text x="93.9" y="179.9">6</text>
<text x="93.9" y="177.3">7</text>
<text x="93.9" y="174.8">8</text>
<text x="79.6" y="182.4">4</text>
<text x="82" y="181.1">#SD</text>
<text x="82" y="183.7">GND</text>
<text x="89.7" y="183.7">LO</text>
<text x="89.7" y="181.1">VS</text>
<text x="93.9" y="182.4">5</text>
<text x="32.6" y="187.5">1</text>
<text x="32.6" y="190">2</text>
<text x="35" y="188.7">VCC</text>
<text x="35" y="191.3">IN</text>
<text x="42.3" y="191.3">HO</text>
<text x="42.7" y="188.7">VB</text>
<text x="46.9" y="190">7</text>
<text x="46.9" y="187.5">8</text>
<text x="32.6" y="192.6">3</text>
<text x="32.6" y="195.1">4</text>
<text x="35" y="193.8">#SD</text>
<text x="35" y="196.4">GND</text>
<text x="42.7" y="196.4">LO</text>
<text x="42.7" y="193.8">VS</text>
<text x="46.9" y="195.1">5</text>
<text x="46.9" y="192.6">6</text>
</g>
<g font-size="2.3" fill="#00f">
<text x="12.4" y="13.3">100nF</text>
<text x="12.4" y="19.6">100nF</text>
<text x="156" y="18.3">HYG025N06LS1C2</text>
<text x="225.8" y="20.9">TX1</text>
<text x="225.8" y="23.4">RX1</text>
<text x="270.3" y="23.4">CAN_L</text>
<text x="6.9" y="25.1" transform="rotate(-90 6.9 25.1)">10k</text>
<text x="7.4" y="28.5">RST</text>
<text x="64.5" y="29.8">RX0</text>
<text x="64.5" y="27.2">TX0</text>
<text x="64.5" y="24.7">SCL</text>
<text x="115.3" y="29.8">GH_A</text>
<text x="125.5" y="24.7">OUT_A</text>
<text x="154.7" y="24.7">12V</text>
<text x="156" y="27.2">GL_A</text>
<text x="192.8" y="24.7">OUT_A</text>
<text x="225.8" y="26">TR</text>
<text x="270.3" y="26">CAN_H</text>
<text x="18.8" y="34.8">ISEN_B 7</text>
<text x="18.8" y="32.3">ISEN_A 6</text>
<text x="64.5" y="32.3">SDA</text>
<text x="125.5" y="33.6">22</text>
<text x="136.9" y="34.8">HYG025N06LS1C2</text>
<text x="167.4" y="33.6">22</text>
<text x="9.4" y="40.4" transform="rotate(-90 9.4 40.4)">100nFC37</text>
<text x="18.8" y="37.4">ISEN_C 8</text>
<text x="18.8" y="39.9">EN_MOS9</text>
<text x="64.5" y="39.9">TX1</text>
<text x="163.1" y="37.8" transform="rotate(-90 163.1 37.8)">SA_A+</text>
<text x="166.1" y="41.2">5m</text>
<text x="175" y="37.4">SA_A-</text>
<text x="18.8" y="42.5">PWM1</text>
<text x="18.8" y="45">PWM2</text>
<text x="18.8" y="47.5">PWM3</text>
<text x="64.5" y="45">RX1</text>
<text x="156" y="46.3">HYG025N06LS1C2</text>
<text x="262.6" y="42.5">VIN</text>
<text x="262.6" y="47.5">CAN_H</text>
<text x="18.8" y="52.6">TR</text>
<text x="18.8" y="50.1">TEMP 13</text>
<text x="86.1" y="48.8">10k</text>
<text x="125.5" y="52.6">OUT_B</text>
<text x="154.7" y="52.6">12V</text>
<text x="192.8" y="52.6">OUT_B</text>
<text x="262.6" y="50.1">CAN_L</text>
<text x="115.3" y="57.7">GH_B</text>
<text x="156" y="55.2">GL_B</text>
<text x="87.4" y="64.1">XL-2012UGC LED1</text>
<text x="125.5" y="61.5">22</text>
<text x="136.9" y="62.8">HYG025N06LS1C2</text>
<text x="163.1" y="65.8" transform="rotate(-90 163.1 65.8)">SA_B+</text>
<text x="167.4" y="61.5">22</text>
<text x="175" y="65.3">SA_B-</text>
<text x="29" y="70.4">ESP32-WROOM-32-N4</text>
<text x="78.5" y="69.1">3.3k</text>
<text x="166.1" y="69.1">5m</text>
<text x="157.2" y="74.2">HYG025N06LS1C2</text>
<text x="220.7" y="76.8">SS14</text>
<text x="78.5" y="79.3">10k</text>
<text x="126.7" y="80.6">OUT_C</text>
<text x="156" y="80.6">12V</text>
<text x="157.2" y="83.1">GL_C</text>
<text x="194.1" y="80.6">OUT_C</text>
<text x="30.2" y="88.2">RX0</text>
<text x="78.5" y="86.9">10k</text>
<text x="116.6" y="85.6">GH_C</text>
<text x="126.7" y="89.5">22</text>
<text x="168.7" y="89.5">22</text>
<text x="243.1" y="88.6" transform="rotate(-90 243.1 88.6)">22uF</text>
<text x="248.2" y="89.9" transform="rotate(-90 248.2 89.9)">100nF</text>
<text x="272.3" y="89.9" transform="rotate(-90 272.3 89.9)">100nF</text>
<text x="277.4" y="88.6" transform="rotate(-90 277.4 88.6)">22uF</text>
<text x="30.2" y="90.7">TX0</text>
<text x="138.2" y="90.7">HYG025N06LS1C2</text>
<text x="164.4" y="93.7" transform="rotate(-90 164.4 93.7)">SA_C+</text>
<text x="176.3" y="93.3">SA_C-</text>
<text x="265.2" y="95.8">CJA1117B-3.3</text>
<text x="17.5" y="98.3">YTC-A1001LF-04A</text>
<text x="72.1" y="98.3">3V3</text>
<text x="167.4" y="97.1">5m</text>
<text x="64.5" y="112.3">4.7k</text>
<text x="77.2" y="109.8">4.7k</text>
<text x="79.8" y="112.3">SCL</text>
<text x="103.9" y="108.5">XY-SH1.0-2A51</text>
<text x="106.4" y="113.6">NC</text>
<text x="8.6" y="119.9">10uF</text>
<text x="20.1" y="119.9">100nF</text>
<text x="62.8" y="118.5" transform="rotate(-90 62.8 118.5)">GND</text>
<text x="79.8" y="114.9">SDA</text>
<text x="103.9" y="119.9">TEMP</text>
<text x="37.8" y="122.5">AS5600-ASOT</text>
<text x="65.8" y="123.7">10k</text>
<text x="173.7" y="128.8">22uH</text>
<text x="192.8" y="131.4">10nF</text>
<text x="271.5" y="131.4">VIN</text>
<text x="135.6" y="133.9">20k</text>
<text x="96.3" y="142.8">OUT_A 1</text>
<text x="153" y="138.2" transform="rotate(-90 153 138.2)">10uF</text>
<text x="160.6" y="138.2" transform="rotate(-90 160.6 138.2)">47uF</text>
<text x="166.9" y="138.2" transform="rotate(-90 166.9 138.2)">47uF</text>
<text x="184.7" y="143.3" transform="rotate(-90 184.7 143.3)">B340A-13-F</text>
<text x="210.6" y="141.5">TPS5430DDAR</text>
<text x="252" y="143.3" transform="rotate(-90 252 143.3)">10uF</text>
<text x="260.9" y="143.3" transform="rotate(-90 260.9 143.3)">10uF</text>
<text x="96.3" y="145.3">OUT_B 2</text>
<text x="96.3" y="147.9">OUT_C 3</text>
<text x="145.8" y="149.1">6.46K</text>
<text x="39.1" y="151.7">FR107</text>
<text x="18.8" y="156.8">100nF</text>
<text x="20.1" y="161.8">EN_MOS</text>
<text x="23.9" y="159.3">PWM1</text>
<text x="51.8" y="161.8">OUT_A</text>
<text x="51.8" y="159.3">GH_A</text>
<text x="64.5" y="158">10uF</text>
<text x="94.7" y="156.5">YTC-A1251-03ABW</text>
<text x="51.8" y="164.4">GL_A</text>
<text x="34" y="169.5">EG2104S</text>
<text x="86.1" y="169.5">FR107</text>
<text x="109.8" y="172.5" transform="rotate(-90 109.8 172.5)">10uF</text>
<text x="65.8" y="174.5">100nF</text>
<text x="68.3" y="179.6">EN_MOS 3</text>
<text x="70.9" y="177.1">PWM3</text>
<text x="98.8" y="179.6">OUT_C</text>
<text x="98.8" y="177.1">GH_C</text>
<text x="39.1" y="182.2">FR107</text>
<text x="98.8" y="182.2">GL_C</text>
<text x="18.8" y="187.2">100nF</text>
<text x="23.9" y="189.8">PWM2</text>
<text x="51.8" y="189.8">GH_B</text>
<text x="64.5" y="188.5">10uF</text>
<text x="81" y="187.2">EG2104S</text>
<text x="20.1" y="192.3">EN_MOS</text>
<text x="51.8" y="192.3">OUT_B</text>
<text x="51.8" y="194.9">GL_B</text>
<text x="34" y="199.9">EG2104S</text>
</g>
<text font-size="1.6" fill="#000080" x="243.3" y="81" transform="rotate(-90 243.3 81)">C7</text>
</svg>
